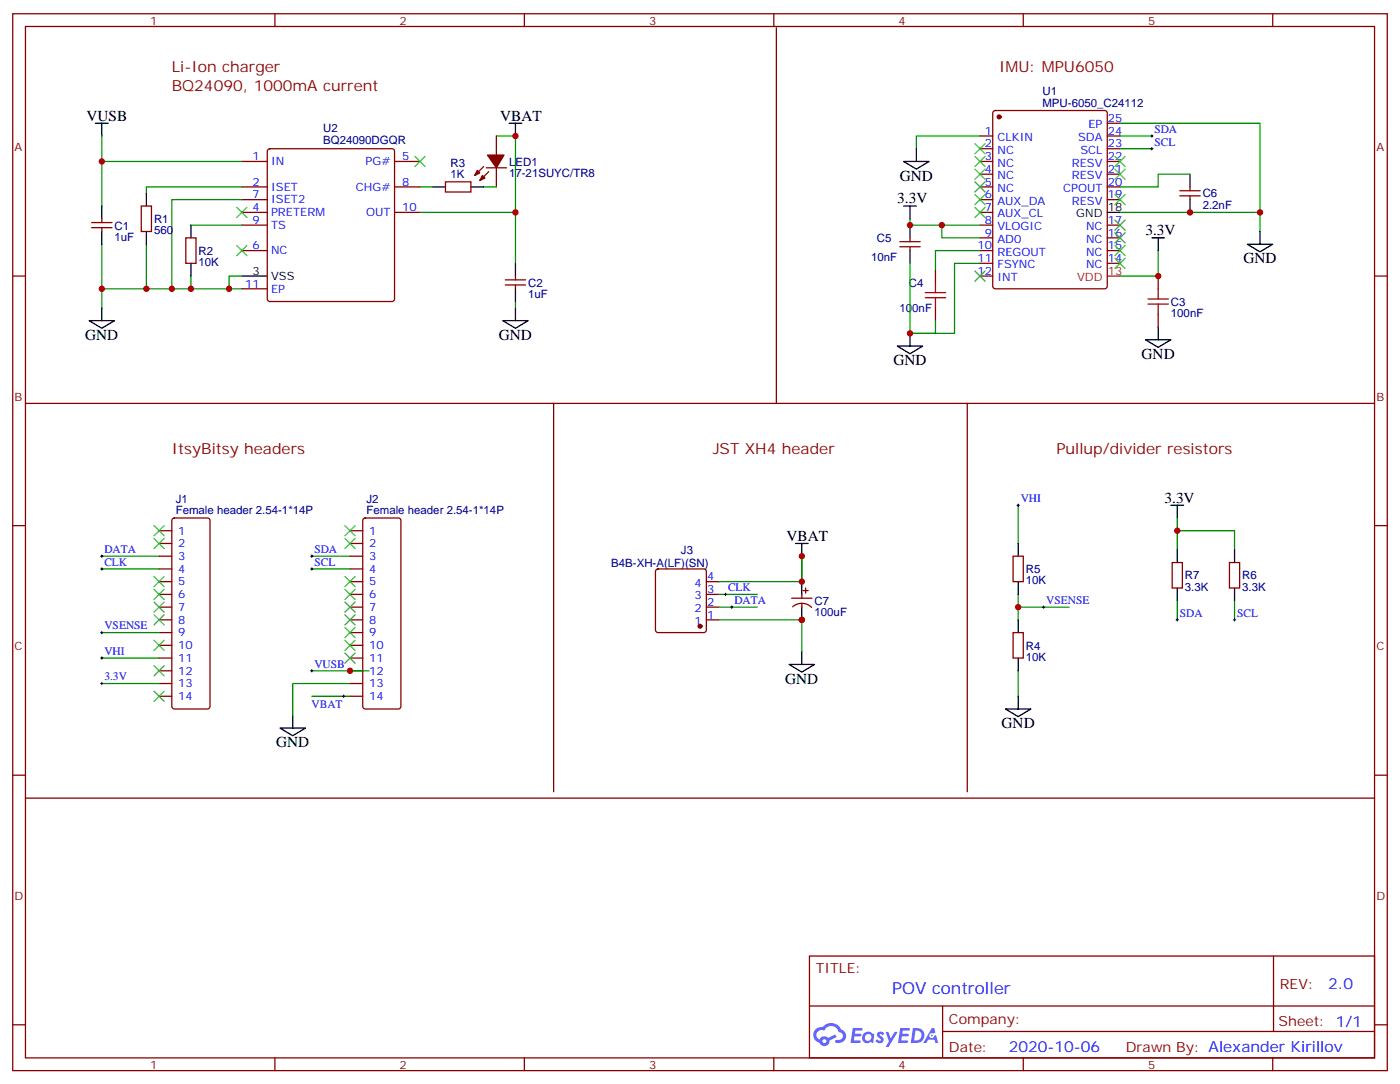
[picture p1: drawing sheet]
<svg xmlns="http://www.w3.org/2000/svg" width="388mm" height="300mm" viewBox="0 0 388 300" stroke-linecap="round" stroke-linejoin="round" font-family="sans-serif">
<g fill="none" stroke="#870000" stroke-width=".35">
<path d="M3.5 3.8h381v292.8h-381zM7.1 7.3h373.9v285.8h-373.9zM76.2 3.8v3.5M145.3 3.8v3.5M214.5 3.8v3.5M283.6 3.8v3.5M352.8 3.8v3.5M3.5 76.5h3.6M381 76.5h3.5M3.5 145.6h3.6M381 145.6h3.5M3.5 214.8h3.6"/>
<path d="M381 214.8h3.5M224.4 264.9h156.6v28.2h-156.6zM224.4 278.7h156.5M261.3 278.7v14.1M353 264.9v20.9M3.5 283.9h3.6M76.2 293.1v3.5M145.3 293.1v3.5M214.5 293.1v3.5M261.3 285.8h119.6M283.6 293.1v3.5M352.8 293.1v3.5"/>
<path d="M381 283.9h3.5"/>
</g>
<g fill="#5487ff">
<path d="M243.4 286a1.22 1.22 0 0 1 1.7 .3l-.4 .6a.47 .47 0 0 0-.4-.4 .47 .47 0 0 0-.5 .2l.1 .1a1.23 1.23 0 0 1 .8 1.9 1.44 1.44 0 0 1-2.1-.3l.5-.5 .8 .4a.29 .29 0 0 0 .3-.2 .29 .29 0 0 0-.3-.4 1.04 1.04 0 0 1-.5-1.7z"/>
<path d="M236.4 284.8h2.3l.3 .2-.1 .5h-1.8l-.1 .9h1.5l.3 .4-.4 .3h-1.6l-.1 1.1 1.7 .1 .2 .3-.2 .3h-2.6z"/>
<path d="M249.5 284.8h2.4l.3 .2-.1 .5h-1.9l-.1 .9h1.5l.4 .4-.4 .3h-1.6l-.2 1.1 1.8 .1 .1 .3-.1 .3h-2.7z"/>
<path d="M258.3 284.8h.7l.3 1.2-.6 .4a.69 .69 0 0 0-1 .2 .69 .69 0 0 0 .4 1 .69 .69 0 0 0 .9-.6l.5-.3 .5 2.2h-.8l-.2-.8h-1.7l-.5 .8h-.9z"/>
<path d="M245.5 285.9h.8l.6 1.8 1.1-1.8h.8l-2.5 4.2h-.8l.9-1.6z"/>
<path d="M253 284.8l-.6 4.1h1.4a2.11 2.11 0 0 0 2.4-2.1 2.11 2.11 0 0 0-2.5-2zM253.8 285.5a1.39 1.39 0 0 1 1.6 1.4 1.39 1.39 0 0 1-1.8 1.3h-.2z"/>
<path d="M239.4 286.4a1.54 1.54 0 0 0-.1 2.2 1.54 1.54 0 0 0 2.1 .1l.6 .2 .3-2.3-.1-.2h-.4a1.49 1.49 0 0 0-2.4 0zM239.6 287.4a.95 .95 0 0 1 1.9 0 .95 .95 0 0 1-1.9 0z"/>
<path d="M226.1 285.2a2.18 2.18 0 0 0 1 3.7 1.44 1.44 0 0 0 1.7 .9 1.44 1.44 0 0 0 1.1-1.5l2-1-.4-.7-1.9 1a1.47 1.47 0 0 0-2.5 .4 1.39 1.39 0 0 1-.6-2 1.39 1.39 0 0 1 2-.4 2.12 2.12 0 0 1 2.1-1.3 2.12 2.12 0 0 1 1.9 1.7 1.14 1.14 0 0 1 1.1 1.4 1.14 1.14 0 0 1-1.6 .7 .43 .43 0 0 0-.6 .4 .43 .43 0 0 0 .5 .5 1.98 1.98 0 0 0 2.5-1.3 1.98 1.98 0 0 0-1.3-2.5 3.1 3.1 0 0 0-5.2-.7l-.9 .1zM228 288.5a.54 .54 0 0 1 1 0 .54 .54 0 0 1-1 0z"/>
<circle cx="258.3" cy="286.9" r=".26"/>
</g>
<g fill="none" stroke="#870000" stroke-width=".35">
<path d="M215.2 7.7v104.1M137.6 37.7v5.3M271.6 37.7h3.6M275.4 30.8l.5-.2h30.3l.7 .5v48.2l-.4 .7h-30.6l-.7-.5v-48.2zM306.9 37.7h3.5M306.9 34.1h3.5M39.2 57.1h2.8v7h-2.8zM67 44.7h7.1M67 51.8h7.1M67 55.3h7.1M67 58.8h7.1M74.3 41.4l.5-.2h33.9l.5 .2 .2 .5v40.9l-.3 .5-.4 .2h-33.9l-.5-.2-.2-.5v-40.9z"/>
<path d="M109.4 44.7h7M109.4 51.8h7M109.4 58.8h7M123.5 50.4h7v2.8h-7zM134.1 46.1l-2.5 2.5M134.8 46.5h5.6M135.5 47.6l-2.5 2.4M137.6 46.5v5.3M271.6 44.7h3.6M271.6 51.8h3.6M271.6 55.3h3.6M271.6 58.8h3.6"/>
<path d="M271.6 41.2h3.6M271.6 48.3h3.6M306.9 44.7h3.5M306.9 51.8h3.5M306.9 55.3h3.5M306.9 41.2h3.5M306.9 48.3h3.5M327 54.3h5.7M327 52.8h5.7M329.8 51.8v1M329.8 54.3v1M25.4 63.1h5.6"/>
<path d="M25.4 61.7h5.6M28.2 60.6v1.1M28.2 63.1v1M51.5 65.9h2.8v7.1h-2.8zM67 62.4h7.1M67 69.4h7.1M140.1 79h5.6M140.1 77.5h5.6M142.9 76.5v1M142.9 79v1M249.4 67h5.7M249.4 68.4h5.7"/>
<path d="M252.2 65.9v1.1M252.2 68.4v1M259.3 74.7v3.5M271.6 62.4h3.6M271.6 69.4h3.6M271.6 65.9h3.6M271.6 73h3.6M271.6 76.5h3.6M306.9 62.4h3.5M306.9 69.4h3.5M306.9 65.9h3.5M306.9 73h3.5"/>
<path d="M321 76.5v3.5M67 80h7.1M259.3 85.3v3.5M321 87.1v3.5M7.1 111.8h373.9M153.5 111.8v107.6M268.1 111.8v107.6M44.1 147h3.5M44.1 150.6h3.5M44.1 154.1h3.5M44.1 157.6h3.5M47.9 143.7l.4-.2h9.2l.5 .2 .2 .5v51.5l-.2 .5-.5 .2h-9.2l-.5-.2-.2-.5v-51.5z"/>
<path d="M97 147h3.5M97 150.6h3.5M97 154.1h3.5M97 157.6h3.5M100.8 143.7l.4-.2h9.2l.5 .2 .2 .5v51.5l-.2 .5-.5 .2h-9.2l-.5-.2-.2-.5v-51.5zM181.9 157.8l.5-.2h12.7l.5 .2 .2 .5v16.3l-.2 .5-.5 .2h-12.7l-.5-.3-.2-.4v-16.3zM280.8 154.1h2.8v7h-2.8zM324.9 155.9h2.8v7h-2.8zM340.8 155.9h2.8v7h-2.8zM44.1 161.1h3.5M44.1 164.7h3.5M44.1 168.2h3.5"/>
<path d="M44.1 171.7h3.5M44.1 175.3h3.5M44.1 178.8h3.5M97 161.1h3.5M97 164.7h3.5M97 168.2h3.5M97 171.7h3.5M97 175.3h3.5M97 178.8h3.5M195.8 161.1h3.5M195.8 164.7h3.5M195.8 168.2h3.5"/>
<path d="M195.8 171.7h3.5M219.4 165.7h5.7M219.7 168.1a3.8 3.8 0 0 1 5.3 .2M222.2 164.7v1M222.2 167.1v1.1M222.6 163.6h1.4M223.3 162.9v1.4M280.8 175.3h2.8v7h-2.8zM44.1 182.3h3.5M44.1 185.8h3.5M44.1 189.4h3.5M44.1 192.9h3.5"/>
<path d="M97 182.3h3.5M97 185.8h3.5M97 189.4h3.5M97 192.9h3.5M7.1 221.1h373.9"/>
</g>
<g fill="none" stroke="#000" stroke-width=".35">
<path d="M26.5 34.1h3.5M28.2 34.1v3.6M141.1 34.1h3.5M142.9 34.1v3.6M28.2 57.1v3.5M40.6 53.6v3.5M119.9 51.8h3.6M130.5 51.8h3.6M250.5 44.7h7l-3.5 2.1zM250.5 57.1h3.5M252.2 57.1v3.5M254 41.2v3.5"/>
<path d="M306.9 58.8h3.5M329.8 48.3v3.5M329.8 55.3v3.5M28.2 64.1v3.6M40.6 64.1v3.6M52.9 62.4v3.5M52.9 73v3.5M67 76.5h7.1M142.9 73v3.5M252.2 62.4v3.5M252.2 69.4v3.6M319.3 65.9h3.5"/>
<path d="M321 65.9v3.5M345.7 67.7h7.1l-3.6 2.1zM349.2 64.1v3.6M24.7 88.8h7l-3.5 2.1zM28.2 85.3v3.5M139.3 88.8h7.1l-3.5 2.1zM142.9 80v3.5M142.9 85.3v3.5M248.7 95.9h7.1l-3.6 2.1zM252.2 92.4v3.5M317.5 94.1h7.1l-3.6 2.1zM321 90.6v3.5"/>
<path d="M324.6 140h3.5M326.3 140v3.5M220.5 150.6h3.5M222.2 150.6v3.5M282.2 150.6v3.5M326.3 152.3v3.6M342.2 152.3v3.6M222.2 161.1v3.6M222.2 168.2v3.5M282.2 161.1v3.6M282.2 171.7v3.6M326.3 162.9v3.5"/>
<path d="M342.2 162.9v3.5M81.1 198.2v3.5M218.7 184.1h7.1l-3.6 2.1zM222.2 180.6v3.5M278.7 196.4h7.1l-3.6 2.1zM282.2 182.3v3.5M282.2 192.9v3.5M77.6 201.7h7.1l-3.6 2.1z"/>
</g>
<g fill="none" stroke="#008700" stroke-width=".35">
<path d="M28.2 37.7v7M137.6 37.7h5.3v35.3M271.6 37.7h-17.6v3.5M310.4 34.1h38.8v24.7M310.4 37.7h8.9M67 44.7h-38.8v12.4M67 51.8h-26.4v1.8M67 55.3h-19.4v24.7M116.4 58.8h26.5M116.4 51.8h3.5M134.1 51.8h3.5M310.4 58.8h38.8v5.3"/>
<path d="M310.4 41.2h8.9M329.8 48.3h-8.8v3.5h-10.6M28.2 67.7v12.3M40.6 67.7v12.3M52.9 62.4h14.1M52.9 76.5v3.5M67 76.5h-3.5v3.5M252.2 60.6v1.8h19.4M252.2 73v19.4M261.1 62.4v3.5h10.5M271.6 69.4h-12.3v5.3M271.6 73h-7v19.4h-12.4"/>
<path d="M321 69.4v7.1h-10.6M67 80h-38.8v5.3M142.9 83.5v1.8M259.3 88.8v3.6h-7.1M282.2 140v10.6M28.2 154.1h15.9M28.2 157.6h15.9M86.4 154.1h10.6M86.4 157.6h10.6M326.3 147h15.9v5.3M326.3 143.5v8.8M28.2 175.3h15.9"/>
<path d="M199.3 161.1h22.9v-7v7M199.3 171.7h22.9v8.9M199.3 168.2h10.6M199.3 164.7h10.6M282.2 164.7v7M282.2 168.2h14.1M326.3 166.4v5.3M342.2 166.4v5.3M28.2 189.4h15.9M28.2 182.3h15.9M86.4 192.9h10.6M86.4 185.8h15.9"/>
<path d="M97 189.4h-15.9v8.8M282.2 185.8v7.1"/>
</g>
<g fill="none" stroke="#000" stroke-width=".28">
<path d="M318.9 37.7h.7M319.3 37.3v.7M318.9 41.2h.7M319.3 40.9v.7M281.9 140h.7M282.2 139.6v.7M27.9 157.6h.7M27.9 154.1h.7M28.2 153.7v.7M28.2 157.3v.7M86.1 157.6h.7M86.1 154.1h.7"/>
<path d="M86.4 153.7v.7M86.4 157.3v.7M27.9 175.3h.7M28.2 174.9v.7M200.7 164.7h.7M201.1 164.3v.7M202.5 168.2h.7M202.8 167.9v.7M288.9 168.2h.7M289.3 167.9v.7M326 171.7h.7M326.3 171.4v.7"/>
<path d="M341.8 171.7h.7M342.2 171.4v.7M27.9 182.3h.7M27.9 189.4h.7M28.2 182v.7M28.2 189v.7M86.1 185.8h.7M86.4 185.5v.7M94.9 192.9h.7M95.2 192.5v.8"/>
</g>
<g fill="none" stroke="#3c3" stroke-width=".35">
<path d="M270.2 39.8l2.8 2.8M273 39.8l-2.8 2.8M65.6 57.4l2.8 2.9M68.4 57.4l-2.8 2.9M115 43.3l2.8 2.8M117.8 43.3l-2.8 2.8M270.2 50.4l2.8 2.8M270.2 46.8l2.8 2.9M270.2 43.3l2.8 2.8M270.2 53.9l2.8 2.8M270.2 57.4l2.8 2.9M273 50.4l-2.8 2.8"/>
<path d="M273 46.8l-2.8 2.9M273 43.3l-2.8 2.8M273 53.9l-2.8 2.8M273 57.4l-2.8 2.9M309 43.3l2.9 2.8M309 46.8l2.9 2.9M309 53.9l2.9 2.8M311.9 43.3l-2.9 2.8M311.9 46.8l-2.9 2.9M311.9 53.9l-2.9 2.8M65.6 68l2.8 2.8M68.4 68l-2.8 2.8"/>
<path d="M270.2 75.1l2.8 2.8M273 75.1l-2.8 2.8M309 61l2.9 2.8M309 64.5l2.9 2.8M309 68l2.9 2.8M309 71.5l2.9 2.9M311.9 61l-2.9 2.8M311.9 64.5l-2.9 2.8M311.9 68l-2.9 2.8M311.9 71.5l-2.9 2.9M42.7 145.6l2.8 2.8M42.7 149.2l2.8 2.8"/>
<path d="M42.7 159.7l2.8 2.9M45.5 145.6l-2.8 2.8M45.5 149.2l-2.8 2.8M45.5 159.7l-2.8 2.9M95.6 145.6l2.8 2.8M95.6 149.2l2.8 2.8M95.6 159.7l2.8 2.9M98.4 145.6l-2.8 2.8M98.4 149.2l-2.8 2.8M98.4 159.7l-2.8 2.9M42.7 163.3l2.8 2.8M42.7 166.8l2.8 2.8"/>
<path d="M42.7 170.3l2.8 2.8M42.7 177.4l2.8 2.8M45.5 163.3l-2.8 2.8M45.5 166.8l-2.8 2.8M45.5 170.3l-2.8 2.8M45.5 177.4l-2.8 2.8M95.6 163.3l2.8 2.8M95.6 166.8l2.8 2.8M95.6 170.3l2.8 2.8M95.6 173.8l2.8 2.9M95.6 177.4l2.8 2.8M98.4 163.3l-2.8 2.8"/>
<path d="M98.4 166.8l-2.8 2.8M98.4 170.3l-2.8 2.8M98.4 173.8l-2.8 2.9M98.4 177.4l-2.8 2.8M42.7 191.5l2.8 2.8M42.7 184.4l2.8 2.9M45.5 191.5l-2.8 2.8M45.5 184.4l-2.8 2.9M95.6 180.9l2.8 2.8M98.4 180.9l-2.8 2.8"/>
</g>
<g fill="#870000" stroke="#870000" stroke-width=".35">
<path d="M133.7 48.6l.7 .7-1.4 .7z"/>
<path d="M132.3 47.2l.7 .7-1.4 .7z"/>
<path d="M135.1 43h4.6l-2.1 3.5z"/>
<circle cx="276.9" cy="32.4" r=".53"/>
<circle cx="194" cy="173.5" r=".53"/>
</g>
<path d="M259.3 78.2v2.9M256.5 82.5h5.6M256.5 81.1h5.6M259.3 82.5v2.8M318.2 84.2h5.6M318.2 82.8h5.6M321 80v2.8M321 84.2v2.9" fill="none" stroke="#a10000" stroke-width=".35"/>
<path d="M306.9 76.5h3.5" fill="none" stroke="#f00" stroke-width=".35"/>
<g fill="#c00">
<circle cx="28.2" cy="80" r=".88"/>
<circle cx="28.2" cy="44.7" r=".88"/>
<circle cx="40.6" cy="80" r=".88"/>
<circle cx="47.6" cy="80" r=".88"/>
<circle cx="52.9" cy="80" r=".88"/>
<circle cx="63.5" cy="80" r=".88"/>
<circle cx="142.9" cy="58.8" r=".88"/>
<circle cx="142.9" cy="37.7" r=".88"/>
<circle cx="282.2" cy="168.2" r=".88"/>
<circle cx="326.3" cy="147" r=".88"/>
<circle cx="252.2" cy="92.4" r=".88"/>
<circle cx="261.1" cy="62.4" r=".88"/>
<circle cx="329.8" cy="58.8" r=".88"/>
<circle cx="349.3" cy="58.8" r=".88"/>
<circle cx="222.3" cy="171.7" r=".88"/>
<circle cx="97" cy="185.8" r=".88"/>
<circle cx="222.3" cy="161.1" r=".88"/>
<circle cx="222.3" cy="154.1" r=".88"/>
<circle cx="321" cy="76.5" r=".88"/>
<circle cx="252.2" cy="62.4" r=".88"/>
</g>
<text font-size="4.6" fill="#00f" x="247.3" y="275.4">POV controller</text>
<g font-size="4.2" fill="#800">
<text x="47.6" y="20">Li-Ion charger</text>
<text x="276.9" y="20">IMU: MPU6050</text>
<text x="47.6" y="25.3">BQ24090, 1000mA current</text>
<text x="47.6" y="125.9">ItsyBitsy headers</text>
<text x="197.6" y="125.9">JST XH4 header</text>
<text x="292.8" y="125.9">Pullup/divider resistors</text>
</g>
<g font-size="4.2">
<text x="24" y="33.4">VUSB</text>
<text x="138.6" y="33.4">VBAT</text>
<text x="249.4" y="50">GND</text>
<text x="248.7" y="56.4">3.3V</text>
<text x="317.5" y="65.2">3.3V</text>
<text x="344.7" y="73">GND</text>
<text x="23.6" y="94.1">GND</text>
<text x="138.3" y="94.1">GND</text>
<text x="247.6" y="101.2">GND</text>
<text x="316.4" y="99.4">GND</text>
<text x="322.8" y="139.3">3.3V</text>
<text x="218" y="149.9">VBAT</text>
<text x="217.7" y="189.4">GND</text>
<text x="277.6" y="201.7">GND</text>
<text x="76.6" y="207">GND</text>
</g>
<g font-size="4.2" fill="#00f">
<text x="368.2" y="274.1">2.0</text>
<text x="279.6" y="291.5">2020-10-06</text>
</g>
<g font-size="3.9" fill="#800">
<text x="226.1" y="269.5">TITLE:</text>
<text x="354.8" y="274.1">REV:</text>
<text x="263" y="283.7">Company:</text>
<text x="354.4" y="284.3">Sheet: 1/1</text>
<text x="263" y="291.3">Date:</text>
<text x="312.1" y="291.4">Drawn By: Alexander Kirillov</text>
</g>
<g font-size="3.2" fill="#800">
<text x="41.6" y="6.8">1</text>
<text x="110.8" y="6.8">2</text>
<text x="179.9" y="6.8">3</text>
<text x="249.1" y="6.8">4</text>
<text x="318.2" y="6.8">5</text>
<text x="4.1" y="41.9">A</text>
<text x="381.5" y="41.9">A</text>
<text x="4.1" y="111.1">B</text>
<text x="381.5" y="111.1">B</text>
<text x="4.1" y="180.2">C</text>
<text x="381.5" y="180.2">C</text>
<text x="4.1" y="249.3">D</text>
<text x="381.5" y="249.3">D</text>
<text x="41.6" y="296.1">1</text>
<text x="110.8" y="296.1">2</text>
<text x="179.9" y="296.1">3</text>
<text x="249.1" y="296.1">4</text>
<text x="318.2" y="296.1">5</text>
</g>
<g font-size="3.2" fill="#000080">
<text x="288.9" y="29.5">MPU-6050_C24112</text>
<text x="288.9" y="26.4">U1</text>
<text x="89.6" y="39.9">BQ24090DGQR</text>
<text x="89.6" y="36.7">U2</text>
<text x="124.9" y="46.2">R3</text>
<text x="141.1" y="45.9">LED1</text>
<text x="124.9" y="49.3">1K</text>
<text x="141.1" y="49">17-21SUYC/TR8</text>
<text x="333.4" y="57.9">2.2nF</text>
<text x="333.4" y="54.7">C6</text>
<text x="31.7" y="63.6">C1</text>
<text x="42.7" y="64.9">560</text>
<text x="42.7" y="61.7">R1</text>
<text x="31.7" y="66.7">1uF</text>
<text x="55" y="70.6">R2</text>
<text x="243.1" y="67">C5</text>
<text x="55" y="73.7">10K</text>
<text x="241.4" y="72.3">10nF</text>
<text x="146.4" y="82.5">1uF</text>
<text x="146.4" y="79.5">C2</text>
<text x="251.9" y="79.4">C4</text>
<text x="249.3" y="86.5">100nF</text>
<text x="324.6" y="87.8">100nF</text>
<text x="324.6" y="84.7">C3</text>
<text x="48.7" y="142.5">Female header 2.54-1*14P</text>
<text x="48.7" y="139.3">J1</text>
<text x="101.6" y="142.5">Female header 2.54-1*14P</text>
<text x="101.6" y="139.3">J2</text>
<text x="188.7" y="153.4">J3</text>
<text x="169.4" y="157">B4B-XH-A(LF)(SN)</text>
<text x="284.3" y="161.9">10K</text>
<text x="284.3" y="158.8">R5</text>
<text x="328.4" y="160.5">R7</text>
<text x="344.3" y="160.5">R6</text>
<text x="225.8" y="167.6">C7</text>
<text x="328.4" y="163.7">3.3K</text>
<text x="344.3" y="163.7">3.3K</text>
<text x="225.8" y="170.8">100uF</text>
<text x="284.3" y="180">R4</text>
<text x="284.3" y="183.1">10K</text>
</g>
<g font-size="3.2" fill="#00f">
<text x="301.7" y="35.6">EP</text>
<text x="307.1" y="33.8">25</text>
<text x="273" y="37.3">1</text>
<text x="273" y="40.9">2</text>
<text x="276.5" y="39.1">CLKIN</text>
<text x="298.8" y="39.1">SDA</text>
<text x="307.1" y="40.9">23</text>
<text x="307.1" y="37.3">24</text>
<text x="320" y="36.8">SDA</text>
<text x="320" y="40.4">SCL</text>
<text x="69.9" y="44.4">1</text>
<text x="75.1" y="45.8">IN</text>
<text x="101.3" y="45.8">PG#</text>
<text x="111.5" y="44.4">5</text>
<text x="273" y="44.4">3</text>
<text x="273" y="47.9">4</text>
<text x="276.5" y="42.6">NC</text>
<text x="276.5" y="46.1">NC</text>
<text x="297.1" y="46.1">RESV</text>
<text x="299.5" y="42.6">SCL</text>
<text x="307.1" y="47.9">21</text>
<text x="307.1" y="44.4">22</text>
<text x="69.9" y="51.4">2</text>
<text x="75.1" y="52.8">ISET</text>
<text x="98.6" y="52.8">CHG#</text>
<text x="111.5" y="51.4">8</text>
<text x="273" y="51.4">5</text>
<text x="276.5" y="49.7">NC</text>
<text x="276.5" y="53.2">NC</text>
<text x="294.7" y="53.2">CPOUT</text>
<text x="297.1" y="49.7">RESV</text>
<text x="307.1" y="51.4">20</text>
<text x="69.9" y="55">7</text>
<text x="69.9" y="58.5">4</text>
<text x="75.1" y="56.4">ISET2</text>
<text x="75.1" y="59.9">PRETERM</text>
<text x="101.5" y="59.9">OUT</text>
<text x="111.5" y="58.5">10</text>
<text x="273" y="55">6</text>
<text x="273" y="58.5">7</text>
<text x="276.5" y="56.7">AUX_DA</text>
<text x="297.1" y="56.7">RESV</text>
<text x="307.1" y="55">19</text>
<text x="69.9" y="62">9</text>
<text x="75.1" y="63.4">TS</text>
<text x="273" y="62">8</text>
<text x="273" y="65.5">9</text>
<text x="276.5" y="60.3">AUX_CL</text>
<text x="276.5" y="63.8">VLOGIC</text>
<text x="301" y="63.8">NC</text>
<text x="307.1" y="65.5">16</text>
<text x="307.1" y="62">17</text>
<text x="69.9" y="69.1">6</text>
<text x="75.1" y="70.5">NC</text>
<text x="271" y="69.1">10</text>
<text x="276.5" y="67.3">AD0</text>
<text x="276.5" y="70.8">REGOUT</text>
<text x="301" y="70.8">NC</text>
<text x="301" y="67.3">NC</text>
<text x="307.1" y="69.1">15</text>
<text x="271" y="72.6">11</text>
<text x="271" y="76.1">12</text>
<text x="276.5" y="74.4">FSYNC</text>
<text x="276.5" y="77.9">INT</text>
<text x="301" y="74.4">NC</text>
<text x="307.1" y="72.6">14</text>
<text x="67.9" y="79.7">11</text>
<text x="75.1" y="81.1">EP</text>
<text x="282.9" y="139.1">VHI</text>
<text x="49.4" y="148.1">1</text>
<text x="102.3" y="148.1">1</text>
<text x="28.9" y="153.2">DATA</text>
<text x="49.4" y="151.6">2</text>
<text x="49.4" y="155.2">3</text>
<text x="87.1" y="153.2">SDA</text>
<text x="102.3" y="151.6">2</text>
<text x="102.3" y="155.2">3</text>
<text x="28.9" y="156.8">CLK</text>
<text x="49.4" y="158.7">4</text>
<text x="87.1" y="156.8">SCL</text>
<text x="102.3" y="158.7">4</text>
<text x="196" y="160.8">4</text>
<text x="49.4" y="162.2">5</text>
<text x="49.4" y="165.7">6</text>
<text x="102.3" y="162.2">5</text>
<text x="102.3" y="165.7">6</text>
<text x="192.5" y="166.1">3</text>
<text x="192.5" y="162.6">4</text>
<text x="196" y="167.9">2</text>
<text x="196" y="164.3">3</text>
<text x="201.8" y="163.8">CLK</text>
<text x="203.6" y="167.3">DATA</text>
<text x="290" y="167.3">VSENSE</text>
<text x="49.4" y="169.3">7</text>
<text x="49.4" y="172.8">8</text>
<text x="102.3" y="169.3">7</text>
<text x="102.3" y="172.8">8</text>
<text x="192.5" y="173.1">1</text>
<text x="192.5" y="169.6">2</text>
<text x="196" y="171.4">1</text>
<text x="327" y="170.9">SDA</text>
<text x="342.9" y="170.9">SCL</text>
<text x="28.9" y="174.4">VSENSE</text>
<text x="49.4" y="176.3">9</text>
<text x="49.4" y="179.8">10</text>
<text x="102.3" y="176.3">9</text>
<text x="102.3" y="179.8">10</text>
<text x="28.9" y="181.4">VHI</text>
<text x="49.4" y="183.4">11</text>
<text x="87.1" y="185">VUSB</text>
<text x="102.3" y="183.4">11</text>
<text x="28.9" y="188.5">3.3V</text>
<text x="49.4" y="186.9">12</text>
<text x="49.4" y="190.4">13</text>
<text x="102.3" y="186.9">12</text>
<text x="102.3" y="190.4">13</text>
<text x="49.4" y="194">14</text>
<text x="86.3" y="196">VBAT</text>
<text x="102.3" y="194">14</text>
</g>
<g font-size="3.2">
<text x="307.1" y="58.5">18</text>
<text x="298.3" y="60.3">GND</text>
<text x="69.9" y="76.1">3</text>
<text x="75.1" y="77.5">VSS</text>
</g>
<g font-size="3.2" fill="#f00">
<text x="298.6" y="77.9">VDD</text>
<text x="307.1" y="76.1">13</text>
</g>
</svg>
